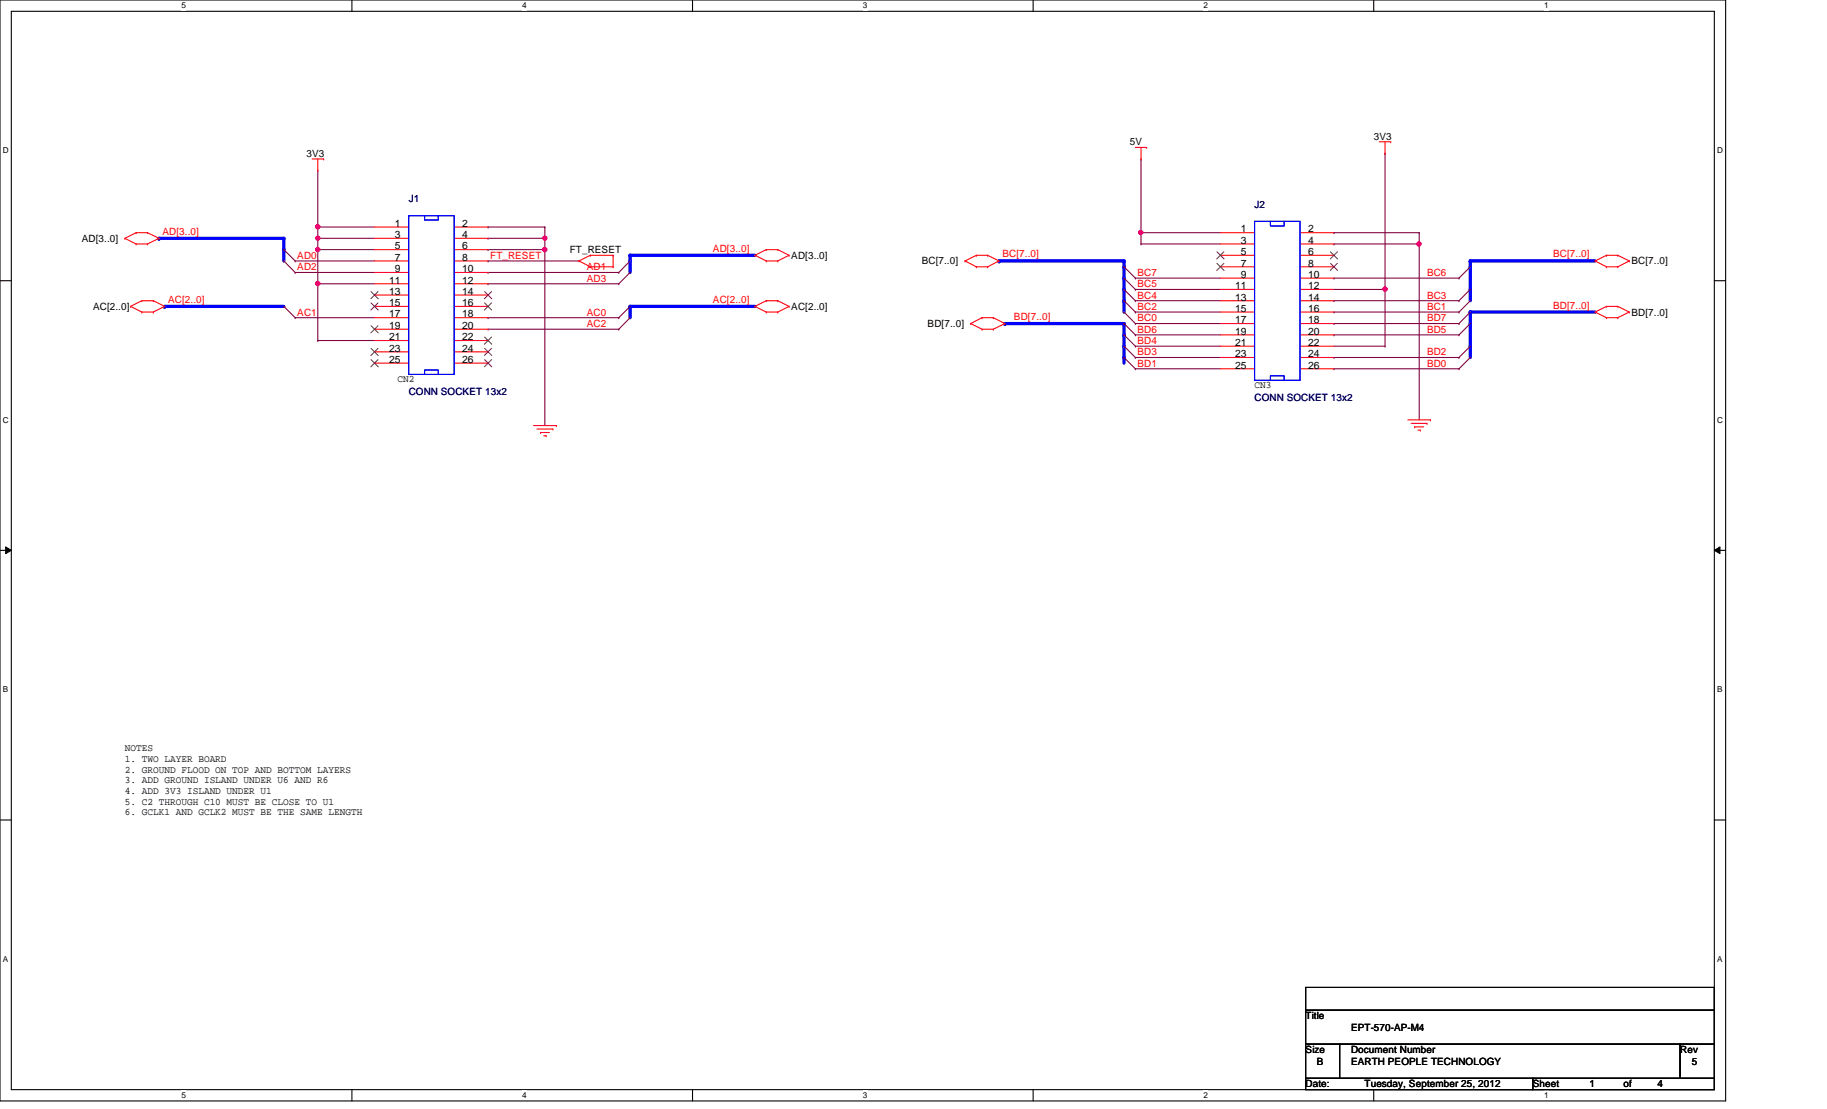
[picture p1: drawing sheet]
<svg xmlns="http://www.w3.org/2000/svg" width="356mm" height="216mm" viewBox="0 0 356 216" stroke-linecap="round" stroke-linejoin="round" font-family="sans-serif">
<path d="M0 0h335.9v214.3h-335.9zM2.2 2.2h331.5v209.9h-331.5z" fill="none" stroke="#000" stroke-width=".21"/>
<g fill="#fff">
<path d="M35.3 .2h.9v1.8h-.9z"/>
<path d="M35.3 212.3h.9v1.8h-.9z"/>
</g>
<path d="M68.5 0v2.2M68.5 212.1v2.2" fill="none" stroke="#000" stroke-width=".21"/>
<g fill="#fff">
<path d="M101.6 .2h.9v1.8h-.9z"/>
<path d="M101.6 212.3h.9v1.8h-.9z"/>
</g>
<path d="M134.8 0v2.2M134.8 212.1v2.2" fill="none" stroke="#000" stroke-width=".21"/>
<g fill="#fff">
<path d="M167.9 .2h.9v1.8h-.9z"/>
<path d="M167.9 212.3h.9v1.8h-.9z"/>
</g>
<path d="M201.1 0v2.2M201.1 212.1v2.2" fill="none" stroke="#000" stroke-width=".21"/>
<g fill="#fff">
<path d="M234.2 .2h.9v1.8h-.9z"/>
<path d="M234.2 212.3h.9v1.8h-.9z"/>
</g>
<path d="M267.4 0v2.2M267.4 212.1v2.2" fill="none" stroke="#000" stroke-width=".21"/>
<g fill="#fff">
<path d="M300.5 .2h.9v1.8h-.9z"/>
<path d="M300.5 212.3h.9v1.8h-.9z"/>
<path d="M.6 28.4h1.1v1.8h-1.1z"/>
<path d="M334.2 28.4h1.2v1.8h-1.2z"/>
<path d="M.6 80.9h1.1v1.7h-1.1z"/>
<path d="M334.2 80.9h1.2v1.7h-1.2z"/>
</g>
<path d="M0 54.7h2.2M333.7 54.7h2.2" fill="none" stroke="#000" stroke-width=".21"/>
<g fill="#fff">
<path d="M.6 133.3h1v1.8h-1z"/>
<path d="M334.2 133.3h1.1v1.8h-1.1z"/>
</g>
<path d="M0 107.1h2.2M333.7 107.1h2.2" fill="none" stroke="#000" stroke-width=".21"/>
<path d="M1.1 106.5l1.1 .6-1.1 .7zM333.7 107.1l1.1-.6v1.3z" fill="#000"/>
<path d="M1.1 106.5l1.1 .6-1.1 .7zM333.7 107.1l1.1-.6v1.3z" fill="none" stroke="#000" stroke-width=".19"/>
<g fill="#fff">
<path d="M.6 185.8h1v1.8h-1z"/>
<path d="M334.2 185.8h1.1v1.8h-1.1z"/>
</g>
<path d="M0 159.6h2.2M333.7 159.6h2.2" fill="none" stroke="#000" stroke-width=".21"/>
<path d="M95 44.2h.1M95 46.4h.1M95 44.2h11M106 44.2h.1M106 48.6h.1M106 44.2v2.2h-11M106 48.6v34.2" fill="none" stroke="#800040" stroke-width=".21"/>
<circle cx="106" cy="48.6" r=".43" fill="#f0f"/>
<circle cx="106" cy="48.6" r=".43" fill="none" stroke="#f0f" stroke-width=".21"/>
<path d="M61.8 48.6h.1M61.8 46.4h.1M61.8 48.6h11.1M61.8 46.4v2.2M95 48.6h.1M95 48.6h11" fill="none" stroke="#800040" stroke-width=".21"/>
<circle cx="61.8" cy="48.6" r=".43" fill="#f0f"/>
<circle cx="61.8" cy="48.6" r=".43" fill="none" stroke="#f0f" stroke-width=".21"/>
<circle cx="61.9" cy="46.4" r=".42" fill="#f0f"/>
<circle cx="61.9" cy="46.4" r=".42" fill="none" stroke="#f0f" stroke-width=".21"/>
<path d="M61.8 33.1h.1M61.8 33.1v13.3M61.8 44.2h.1M61.8 46.4h.1M61.8 44.2h11.1M61.8 46.4h11.1" fill="none" stroke="#800040" stroke-width=".21"/>
<circle cx="61.8" cy="44.1" r=".43" fill="#f0f"/>
<circle cx="61.8" cy="44.1" r=".43" fill="none" stroke="#f0f" stroke-width=".21"/>
<path d="M222.1 47.5h.1M222.1 45.3h.1M222.1 47.5h15.4M222.1 45.3v2.2" fill="none" stroke="#800040" stroke-width=".21"/>
<circle cx="222" cy="45.2" r=".43" fill="#f0f"/>
<circle cx="222" cy="45.2" r=".43" fill="none" stroke="#f0f" stroke-width=".21"/>
<g fill="none" stroke="#800040" stroke-width=".21">
<path d="M222.1 30.9h.1M222.1 30.9v14.4M57.4 50.8h.1M57.4 53h.1M57.4 50.8h15.5M57.4 53h15.5M61.8 55.2h.1M61.8 55.2v11.1M222.1 45.3h.1M222.1 45.3h15.4M259.6 45.3h.1M259.6 47.5h.1"/>
<path d="M259.6 45.3h16.6M269.6 56.3h.1M269.6 56.3v11.1M276.2 45.3h.1M276.2 45.3v2.2h-16.6M57.4 61.8h.1M57.4 61.8h15.5M61.8 66.3h.1M61.8 66.3h11.1"/>
</g>
<circle cx="61.8" cy="55.2" r=".43" fill="#f0f"/>
<circle cx="61.8" cy="55.2" r=".43" fill="none" stroke="#f0f" stroke-width=".21"/>
<path d="M61.8 55.2h.1M61.8 48.6h.1M61.8 55.2h11.1M61.8 48.6v6.6" fill="none" stroke="#800040" stroke-width=".21"/>
<path d="M55.2 46.4v2.2" fill="none" stroke="#00f" stroke-width=".63"/>
<circle cx="55.2" cy="46.4" r=".32" fill="#00f"/>
<path d="M55.2 48.6v2.2" fill="none" stroke="#00f" stroke-width=".63"/>
<circle cx="55.2" cy="48.6" r=".32" fill="#00f"/>
<path d="M30.9 46.4h24.3" fill="none" stroke="#00f" stroke-width=".63"/>
<circle cx="30.9" cy="46.4" r=".32" fill="#00f"/>
<path d="M106 46.4h.1M106 46.4v2.2M221 54.1h.1M221 56.3h.1M221 54.1h16.5M221 56.3h16.5" fill="none" stroke="#800040" stroke-width=".21"/>
<circle cx="106.1" cy="46.4" r=".42" fill="#f0f"/>
<circle cx="106.1" cy="46.4" r=".42" fill="none" stroke="#f0f" stroke-width=".21"/>
<path d="M221 60.7h.1M221 63h.1M221 65.2h.1M221 67.4h.1M221 71.8h.1M221 60.7h16.5M221 63h16.5M221 65.2h16.5M221 67.4h16.5M221 71.8h16.5" fill="none" stroke="#800040" stroke-width=".21"/>
<path d="M218.8 58.5v2.2" fill="none" stroke="#00f" stroke-width=".63"/>
<circle cx="218.8" cy="58.5" r=".32" fill="#00f"/>
<path d="M95 53h.1M95 53h25.4" fill="none" stroke="#800040" stroke-width=".21"/>
<path d="M218.8 51.9v2.2" fill="none" stroke="#00f" stroke-width=".63"/>
<circle cx="218.8" cy="51.9" r=".32" fill="#00f"/>
<path d="M218.8 56.3v2.2" fill="none" stroke="#00f" stroke-width=".63"/>
<circle cx="218.8" cy="56.3" r=".32" fill="#00f"/>
<path d="M194.4 50.8h24.4" fill="none" stroke="#00f" stroke-width=".63"/>
<circle cx="194.4" cy="50.8" r=".32" fill="#00f"/>
<path d="M218.8 69.6v1.1" fill="none" stroke="#00f" stroke-width=".63"/>
<circle cx="218.8" cy="69.6" r=".32" fill="#00f"/>
<path d="M218.8 67.4v2.2" fill="none" stroke="#00f" stroke-width=".63"/>
<circle cx="218.8" cy="67.4" r=".32" fill="#00f"/>
<path d="M218.8 63v2.2" fill="none" stroke="#00f" stroke-width=".63"/>
<circle cx="218.8" cy="63" r=".32" fill="#00f"/>
<path d="M195.6 63h23.2" fill="none" stroke="#00f" stroke-width=".63"/>
<circle cx="195.6" cy="63" r=".32" fill="#00f"/>
<path d="M95 55.2h.1M95 55.2h25.4M95 61.8h.1M95 64.1h.1M95 61.8h25.4M95 64.1h25.4" fill="none" stroke="#800040" stroke-width=".21"/>
<path d="M122.6 49.7h24.3" fill="none" stroke="#00f" stroke-width=".63"/>
<circle cx="122.6" cy="49.7" r=".32" fill="#00f"/>
<path d="M122.6 50.8v2.2" fill="none" stroke="#00f" stroke-width=".63"/>
<circle cx="122.6" cy="50.8" r=".32" fill="#00f"/>
<path d="M122.6 49.7v1.1" fill="none" stroke="#00f" stroke-width=".63"/>
<circle cx="122.6" cy="49.7" r=".32" fill="#00f"/>
<path d="M122.6 59.6h24.3" fill="none" stroke="#00f" stroke-width=".63"/>
<circle cx="122.6" cy="59.6" r=".32" fill="#00f"/>
<path d="M122.6 59.6v2.2" fill="none" stroke="#00f" stroke-width=".63"/>
<circle cx="122.6" cy="59.6" r=".32" fill="#00f"/>
<path d="M32 59.6h23.2" fill="none" stroke="#00f" stroke-width=".63"/>
<circle cx="32" cy="59.6" r=".32" fill="#00f"/>
<path d="M221 58.5h.1M221 58.5h16.5" fill="none" stroke="#800040" stroke-width=".21"/>
<path d="M218.8 54.1v2.2" fill="none" stroke="#00f" stroke-width=".63"/>
<circle cx="218.8" cy="54.1" r=".32" fill="#00f"/>
<path d="M95 50.8h.1M95 50.8h17.7M221 69.6h.1M221 69.6h16.5" fill="none" stroke="#800040" stroke-width=".21"/>
<path d="M218.8 65.2v2.2" fill="none" stroke="#00f" stroke-width=".63"/>
<circle cx="218.8" cy="65.2" r=".32" fill="#00f"/>
<path d="M218.8 50.8v1.1" fill="none" stroke="#00f" stroke-width=".63"/>
<circle cx="218.8" cy="50.8" r=".32" fill="#00f"/>
<g fill="none" stroke="#800040" stroke-width=".21">
<path d="M259.6 54.1h.1M259.6 58.5h.1M259.6 54.1h24.4M259.6 58.5h24.4M259.6 60.7h.1M259.6 63h.1M259.6 65.2h.1M259.6 69.6h.1M259.6 71.8h.1M259.6 60.7h24.4M259.6 63h24.4M259.6 65.2h24.4"/>
<path d="M259.6 69.6h24.4M259.6 71.8h24.4"/>
</g>
<path d="M286.2 56.3v2.2" fill="none" stroke="#00f" stroke-width=".63"/>
<circle cx="286.2" cy="56.3" r=".32" fill="#00f"/>
<path d="M286.2 50.8h24.3" fill="none" stroke="#00f" stroke-width=".63"/>
<circle cx="286.2" cy="50.8" r=".32" fill="#00f"/>
<path d="M286.2 51.9v4.4" fill="none" stroke="#00f" stroke-width=".63"/>
<circle cx="286.2" cy="51.9" r=".32" fill="#00f"/>
<path d="M286.2 50.8v1.1" fill="none" stroke="#00f" stroke-width=".63"/>
<circle cx="286.2" cy="50.8" r=".32" fill="#00f"/>
<path d="M286.2 67.4v2.2" fill="none" stroke="#00f" stroke-width=".63"/>
<circle cx="286.2" cy="67.4" r=".32" fill="#00f"/>
<path d="M286.2 60.7h24.3" fill="none" stroke="#00f" stroke-width=".63"/>
<circle cx="286.2" cy="60.7" r=".32" fill="#00f"/>
<path d="M286.2 63v4.4" fill="none" stroke="#00f" stroke-width=".63"/>
<circle cx="286.2" cy="63" r=".32" fill="#00f"/>
<path d="M286.2 60.7v2.3" fill="none" stroke="#00f" stroke-width=".63"/>
<circle cx="286.2" cy="60.7" r=".32" fill="#00f"/>
<path d="M276.2 47.5h.1M276.2 47.5v34.2" fill="none" stroke="#800040" stroke-width=".21"/>
<circle cx="276.2" cy="47.5" r=".43" fill="#f0f"/>
<circle cx="276.2" cy="47.5" r=".43" fill="none" stroke="#f0f" stroke-width=".21"/>
<path d="M259.6 56.3h10M269.6 56.3h.1" fill="none" stroke="#800040" stroke-width=".21"/>
<circle cx="269.6" cy="56.3" r=".43" fill="#f0f"/>
<circle cx="269.6" cy="56.3" r=".43" fill="none" stroke="#f0f" stroke-width=".21"/>
<g fill="none" stroke="#800040" stroke-width=".21">
<path d="M269.6 29.8h.1M269.6 29.8v26.5M55.2 48.6h.1M55.2 50.8h.1M55.2 59.6h.1M55.2 48.6l2.2 2.2M55.2 50.8l2.2 2.2M55.2 59.6l2.2 2.2M120.4 53h.1M120.4 55.2h.1M122.6 50.8l-2.2 2.2M122.6 53l-2.2 2.2"/>
<path d="M122.6 59.6l-2.2 2.2M218.8 51.9h.1M218.8 54.1h.1M218.8 58.5h.1M218.8 56.3h.1M218.8 51.9l2.2 2.2M218.8 54.1l2.2 2.2M218.8 58.5l2.2 2.2M218.8 56.3l2.2 2.2M284 54.1h.1M284 58.5h.1M286.2 51.9l-2.2 2.2"/>
<path d="M286.2 56.3l-2.2 2.2M286.2 58.5l-2.2 2.2M120.4 61.8h.1M120.4 64.1h.1M122.6 61.8l-2.2 2.3M218.8 60.7h.1M218.8 63h.1M218.8 65.2h.1M218.8 69.6h.1M218.8 67.4h.1M218.8 60.7l2.2 2.3M218.8 63l2.2 2.2"/>
<path d="M218.8 65.2l2.2 2.2M218.8 69.6l2.2 2.2M218.8 67.4l2.2 2.2M259.6 67.4h10M269.6 67.4h.1M284 60.7h.1M284 63h.1M284 65.2h.1M284 71.8h.1M284 69.6h.1M286.2 60.7l-2.2 2.3M286.2 63l-2.2 2.2"/>
<path d="M286.2 69.6l-2.2 2.2M286.2 67.4l-2.2 2.2"/>
</g>
<g fill="none" stroke="#f00" stroke-width=".21">
<path d="M60.7 30.9h2.3M61.8 33.1h.1M61.8 30.9v2.2M63 30.9h.1M221 28.7h2.2M222.1 30.9h.1M222.1 28.7v2.2M223.2 28.7h.1M268.5 27.6h2.2M269.6 29.8h.1M269.6 27.6v2.2M270.7 27.6h.1"/>
<path d="M24.3 46.4h.1M24.3 46.4l2.2 1.1M25.4 59.6h.1M25.4 59.6l2.2 1.1M26.5 45.3h.1M26.5 47.5h.1M26.5 45.3l-2.2 1.1M26.5 45.3h2.2M26.5 47.5h2.2M27.6 58.5h.1M27.6 58.5l-2.2 1.1M27.6 58.5h2.2"/>
<path d="M28.7 45.3h.1M28.7 47.5h.1M28.7 45.3l2.2 1.1M29.8 58.5h.1M29.8 58.5l2.2 1.1M30.9 46.4h.1M30.9 46.4l-2.2 1.1M32 59.6h.1M32 59.6l-2.2 1.1M72.9 59.6h6.6M72.9 48.6h6.6M72.9 50.8h6.6"/>
<path d="M72.9 44.2h6.6M72.9 46.4h6.6M72.9 53h6.6M72.9 55.2h6.6M72.9 57.4h6.6M88.4 59.6h6.6M88.4 48.6h6.6M88.4 50.8h6.6M88.4 44.2h6.6M88.4 46.4h6.6M88.4 53h6.6M88.4 55.2h6.6"/>
<path d="M88.4 57.4h6.6M112.7 50.8h.1M112.7 50.8l2.2 1.1M114.9 49.7h.1M114.9 51.9h.1M114.9 49.7l-2.2 1.1M114.9 49.7h4.4M114.9 51.9h4.4M119.3 49.7h.1M119.3 51.9h.1M119.3 49.7v2.2M146.9 49.7h.1"/>
<path d="M146.9 59.6h.1M146.9 49.7l2.2 1.1M146.9 59.6l2.2 1.1M149.1 48.6h.1M149.1 50.8h.1M149.1 58.5h.1M149.1 58.5h2.3M149.1 48.6l-2.2 1.1M149.1 48.6h2.3M149.1 50.8h2.3M149.1 58.5l-2.2 1.1M151.4 48.6h.1"/>
<path d="M151.4 50.8h.1M151.4 58.5h.1M151.4 48.6l2.2 1.1M151.4 58.5l2.2 1.1M153.6 49.7h.1M153.6 59.6h.1M153.6 49.7l-2.2 1.1M153.6 59.6l-2.2 1.1M187.8 50.8h.1M187.8 50.8l2.2 1.1M190 49.7h.1M190 51.9h.1"/>
<path d="M190 49.7h2.2M190 51.9h2.2M190 49.7l-2.2 1.1M192.2 49.7h.1M192.2 51.9h.1M192.2 49.7l2.2 1.1M194.4 50.8h.1M194.4 50.8l-2.2 1.1M237.5 49.7h6.7M237.5 51.9h6.7M237.5 45.3h6.7M237.5 47.5h6.7"/>
<path d="M237.5 58.5h6.7M237.5 54.1h6.7M237.5 56.3h6.7M253 49.7h6.6M253 51.9h6.6M253 45.3h6.6M253 47.5h6.6M253 58.5h6.6M253 54.1h6.6M253 56.3h6.6M310.5 50.8h.1M310.5 50.8l2.2 1.1"/>
<path d="M312.7 49.7h.1M312.7 51.9h.1M312.7 59.6h.1M312.7 49.7h2.2M312.7 51.9h2.2M312.7 49.7l-2.2 1.1M312.7 59.6l-2.2 1.1M312.7 59.6h2.2M314.9 49.7h.1M314.9 51.9h.1M314.9 59.6h.1M314.9 49.7l2.2 1.1"/>
<path d="M314.9 59.6l2.2 1.1M317.1 50.8h.1M317.1 50.8l-2.2 1.1M27.6 60.7h.1M27.6 60.7h2.2M29.8 60.7h.1M72.9 61.8h6.6M72.9 64.1h6.6M72.9 66.3h6.6M72.9 68.5h6.6M72.9 70.7h6.6M88.4 61.8h6.6"/>
<path d="M88.4 64.1h6.6M88.4 66.3h6.6M88.4 68.5h6.6M88.4 70.7h6.6M149.1 60.7h.1M149.1 60.7h2.3M151.4 60.7h.1M188.9 63h.1M188.9 63l2.2 1.1M191.1 61.8h.1M191.1 64.1h.1M191.1 61.8l-2.2 1.2"/>
<path d="M191.1 61.8h2.2M191.1 64.1h2.2M193.3 61.8h.1M193.3 64.1h.1M193.3 61.8l2.3 1.2M195.6 63h.1M195.6 63l-2.3 1.1M237.5 60.7h6.7M237.5 63h6.7M237.5 65.2h6.7M237.5 67.4h6.7M237.5 69.6h6.7"/>
<path d="M237.5 71.8h6.7M253 60.7h6.6M253 63h6.6M253 65.2h6.6M253 67.4h6.6M253 69.6h6.6M253 71.8h6.6M310.5 60.7h.1M310.5 60.7l2.2 1.1M312.7 61.8h.1M312.7 61.8h2.2M314.9 61.8h.1"/>
<path d="M317.1 60.7h.1M317.1 60.7l-2.2 1.1M103.8 82.8h4.5M104.5 83.5h3.1M105.2 84.2h.1M105.2 84.2h1.7M105.8 84.8h.5M106.3 84.8h.1M107.6 83.5h.1M108.3 82.8h.1M274 81.7h4.4M274.7 82.4h3"/>
<path d="M275.3 83.1h.1M275.3 83.1h1.8M276 83.7h.4M276.4 83.7h.1M277.7 82.4h.1M278.4 81.7h.1"/>
</g>
<path d="M254.1 192.2h79.6v4.5h-79.6zM254.1 196.7h79.6v6.6h-79.6zM254.1 203.3h6.6v6.6h-6.6zM254.1 209.9h44.2v2.2h-44.2zM260.7 203.3h66.3v6.6h-66.3zM298.3 209.9h35.4v2.2h-35.4zM327 203.3h6.7v6.6h-6.7z" fill="none" stroke="#000" stroke-width=".21"/>
<g fill="none" stroke="#804000" stroke-width=".19">
<path d="M72.2 56.8l1.4 1.4M72.2 59l1.4 1.4M73.6 56.8l-1.4 1.4M73.6 59l-1.4 1.4M94.3 56.8l1.4 1.4M94.3 59l1.4 1.4M95.7 56.8l-1.4 1.4M95.7 59l-1.4 1.4M236.9 49l1.4 1.4M236.9 51.3l1.4 1.4M238.2 49l-1.4 1.4M238.2 51.3l-1.4 1.4"/>
<path d="M259 49l1.3 1.4M259 51.3l1.3 1.4M260.3 49l-1.4 1.4M260.3 51.3l-1.4 1.4M72.2 63.4l1.4 1.4M72.2 67.8l1.4 1.4M72.2 70l1.4 1.4M73.6 63.4l-1.4 1.4M73.6 67.8l-1.4 1.4M73.6 70l-1.4 1.4M94.3 65.6l1.4 1.4M94.3 67.8l1.4 1.4"/>
<path d="M94.3 70l1.4 1.4M95.7 65.6l-1.4 1.4M95.7 67.8l-1.4 1.4M95.7 70l-1.4 1.4"/>
</g>
<path d="M79.5 42h8.9v30.9h-8.9zM82.6 42v.8h2.7v-.8M244.2 43.1h8.8v30.9h-8.8zM247.3 43.1v.9h2.6v-.9M82.6 72.9v-.8h2.7v.8M247.3 74v-.8h2.6v.8" fill="none" stroke="#00f" stroke-width=".21"/>
<circle cx="106" cy="48.6" r=".43" fill="#f0f"/>
<circle cx="106" cy="48.6" r=".43" fill="none" stroke="#f0f" stroke-width=".21"/>
<circle cx="61.8" cy="48.6" r=".43" fill="#f0f"/>
<circle cx="61.8" cy="48.6" r=".43" fill="none" stroke="#f0f" stroke-width=".21"/>
<circle cx="61.9" cy="46.4" r=".42" fill="#f0f"/>
<circle cx="61.9" cy="46.4" r=".42" fill="none" stroke="#f0f" stroke-width=".21"/>
<circle cx="61.8" cy="44.1" r=".43" fill="#f0f"/>
<circle cx="61.8" cy="44.1" r=".43" fill="none" stroke="#f0f" stroke-width=".21"/>
<circle cx="222" cy="45.2" r=".43" fill="#f0f"/>
<circle cx="222" cy="45.2" r=".43" fill="none" stroke="#f0f" stroke-width=".21"/>
<circle cx="61.8" cy="55.2" r=".43" fill="#f0f"/>
<circle cx="61.8" cy="55.2" r=".43" fill="none" stroke="#f0f" stroke-width=".21"/>
<circle cx="106.1" cy="46.4" r=".42" fill="#f0f"/>
<circle cx="106.1" cy="46.4" r=".42" fill="none" stroke="#f0f" stroke-width=".21"/>
<circle cx="276.2" cy="47.5" r=".43" fill="#f0f"/>
<circle cx="276.2" cy="47.5" r=".43" fill="none" stroke="#f0f" stroke-width=".21"/>
<circle cx="269.6" cy="56.3" r=".43" fill="#f0f"/>
<circle cx="269.6" cy="56.3" r=".43" fill="none" stroke="#f0f" stroke-width=".21"/>
<g font-size="2">
<text x="76.9" y="44.2">1</text>
<text x="76.9" y="46.4">3</text>
<text x="90" y="44.2">2</text>
<text x="90" y="46.4">4</text>
<text x="241.5" y="45.3">1</text>
<text x="241.5" y="47.5">3</text>
<text x="254.6" y="45.3">2</text>
<text x="254.6" y="47.5">4</text>
<text x="76.9" y="48.6">5</text>
<text x="76.9" y="50.8">7</text>
<text x="76.9" y="53">9</text>
<text x="90" y="48.6">6</text>
<text x="90" y="50.8">8</text>
<text x="90" y="53">10</text>
<text x="241.5" y="49.7">5</text>
<text x="241.5" y="51.9">7</text>
<text x="254.6" y="49.7">6</text>
<text x="254.6" y="51.9">8</text>
<text x="75.8" y="55.2">11</text>
<text x="75.8" y="57.4">13</text>
<text x="75.8" y="59.6">15</text>
<text x="90" y="55.2">12</text>
<text x="90" y="57.4">14</text>
<text x="90" y="59.6">16</text>
<text x="240.4" y="56.3">11</text>
<text x="240.4" y="58.5">13</text>
<text x="241.5" y="54.1">9</text>
<text x="254.6" y="54.1">10</text>
<text x="254.6" y="56.3">12</text>
<text x="254.6" y="58.5">14</text>
<text x="75.8" y="61.8">17</text>
<text x="75.8" y="64.1">19</text>
<text x="90" y="61.8">18</text>
<text x="90" y="64.1">20</text>
<text x="240.4" y="60.7">15</text>
<text x="240.4" y="62.9">17</text>
<text x="240.4" y="65.2">19</text>
<text x="254.6" y="60.7">16</text>
<text x="254.6" y="62.9">18</text>
<text x="254.6" y="65.2">20</text>
<text x="75.8" y="66.3">21</text>
<text x="75.8" y="68.5">23</text>
<text x="75.8" y="70.7">25</text>
<text x="90" y="66.3">22</text>
<text x="90" y="68.5">24</text>
<text x="90" y="70.7">26</text>
<text x="240.4" y="67.4">21</text>
<text x="240.4" y="69.6">23</text>
<text x="240.4" y="71.8">25</text>
<text x="254.6" y="67.4">22</text>
<text x="254.6" y="69.6">24</text>
<text x="254.6" y="71.8">26</text>
</g>
<g font-size="1.9">
<text x="219.9" y="28.3">5V</text>
<text x="267.4" y="27.2">3V3</text>
<text x="59.6" y="30.5">3V3</text>
<text x="15.9" y="47.1">AD[3..0]</text>
<text x="110.9" y="49.3">FT_RESET</text>
<text x="154" y="50.4">AD[3..0]</text>
<text x="179.4" y="51.5">BC[7..0]</text>
<text x="317.5" y="51.5">BC[7..0]</text>
<text x="18.1" y="60.3">AC[2..0]</text>
<text x="154" y="60.3">AC[2..0]</text>
<text x="180.6" y="63.6">BD[7..0]</text>
<text x="317.5" y="61.4">BD[7..0]</text>
<text x="77.3" y="74.4">CN2</text>
<text x="244.2" y="75.6">CN3</text>
<text x="24.3" y="146.3">NOTES</text>
<text x="24.3" y="148.3">1. TWO LAYER BOARD</text>
<text x="24.3" y="150.4">2. GROUND FLOOD ON TOP AND BOTTOM LAYERS</text>
<text x="24.3" y="152.5">3. ADD GROUND ISLAND UNDER U6 AND R6</text>
<text x="24.3" y="154.6">4. ADD 3V3 ISLAND UNDER U1</text>
<text x="24.3" y="156.6">5. C2 THROUGH C10 MUST BE CLOSE TO U1</text>
<text x="24.3" y="158.7">6. GCLK1 AND GCLK2 MUST BE THE SAME LENGTH</text>
<text x="254.1" y="198.5">Title</text>
<text x="263" y="200.7">EPT-570-AP-M4</text>
<text x="254.1" y="205.1">Size</text>
<text x="256.3" y="207.3">B</text>
<text x="263" y="205.1">Document Number</text>
<text x="263" y="207.3">EARTH PEOPLE TECHNOLOGY</text>
<text x="327" y="205.1">Rev</text>
<text x="329.3" y="207.3">5</text>
<text x="254.1" y="211.7">Date:</text>
<text x="265.6" y="211.7">Tuesday, September 25, 2012</text>
<text x="298.3" y="211.7">Sheet</text>
<text x="309.4" y="211.7">1</text>
<text x="316" y="211.7">of</text>
<text x="322.6" y="211.7">4</text>
</g>
<g font-size="1.9" fill="#000080">
<text x="79.5" y="39.3">J1</text>
<text x="244.2" y="40.4">J2</text>
<text x="79.5" y="76.9">CONN SOCKET 13x2</text>
<text x="244.2" y="78">CONN SOCKET 13x2</text>
</g>
<g font-size="1.9" fill="#f00">
<text x="31.6" y="45.7">AD[3..0]</text>
<text x="57.9" y="50.4">AD0</text>
<text x="57.9" y="52.6">AD2</text>
<text x="95.4" y="50.4">FT_RESET</text>
<text x="114.2" y="52.6">AD1</text>
<text x="138.8" y="49">AD[3..0]</text>
<text x="195.1" y="50.1">BC[7..0]</text>
<text x="221.4" y="53.7">BC7</text>
<text x="277.7" y="53.7">BC6</text>
<text x="302.3" y="50.1">BC[7..0]</text>
<text x="32.7" y="59">AC[2..0]</text>
<text x="114.2" y="54.8">AD3</text>
<text x="138.8" y="59">AC[2..0]</text>
<text x="221.4" y="55.9">BC5</text>
<text x="221.4" y="58.1">BC4</text>
<text x="277.7" y="58.1">BC3</text>
<text x="57.9" y="61.4">AC1</text>
<text x="114.2" y="61.4">AC0</text>
<text x="114.2" y="63.7">AC2</text>
<text x="197.4" y="62.3">BD[7..0]</text>
<text x="221.4" y="60.3">BC2</text>
<text x="221.4" y="62.6">BC0</text>
<text x="221.4" y="64.8">BD6</text>
<text x="277.7" y="60.3">BC1</text>
<text x="277.7" y="62.6">BD7</text>
<text x="277.7" y="64.8">BD5</text>
<text x="302.3" y="60.1">BD[7..0]</text>
<text x="221.4" y="67">BD4</text>
<text x="221.4" y="71.4">BD1</text>
<text x="221.4" y="69.2">BD3</text>
<text x="277.7" y="69.2">BD2</text>
<text x="277.7" y="71.4">BD0</text>
</g>
<g font-size="1.6">
<text x="35.3" y="1.7">5</text>
<text x="101.6" y="1.7">4</text>
<text x="167.9" y="1.7">3</text>
<text x="234.2" y="1.7">2</text>
<text x="300.5" y="1.7">1</text>
<text x=".6" y="29.8">D</text>
<text x="334.2" y="29.8">D</text>
<text x=".6" y="82.3">C</text>
<text x="334.2" y="82.3">C</text>
<text x=".6" y="134.8">B</text>
<text x="334.2" y="134.8">B</text>
<text x=".6" y="187.3">A</text>
<text x="334.2" y="187.3">A</text>
<text x="35.3" y="213.8">5</text>
<text x="101.6" y="213.8">4</text>
<text x="167.9" y="213.8">3</text>
<text x="234.2" y="213.8">2</text>
<text x="300.5" y="213.8">1</text>
</g>
</svg>
